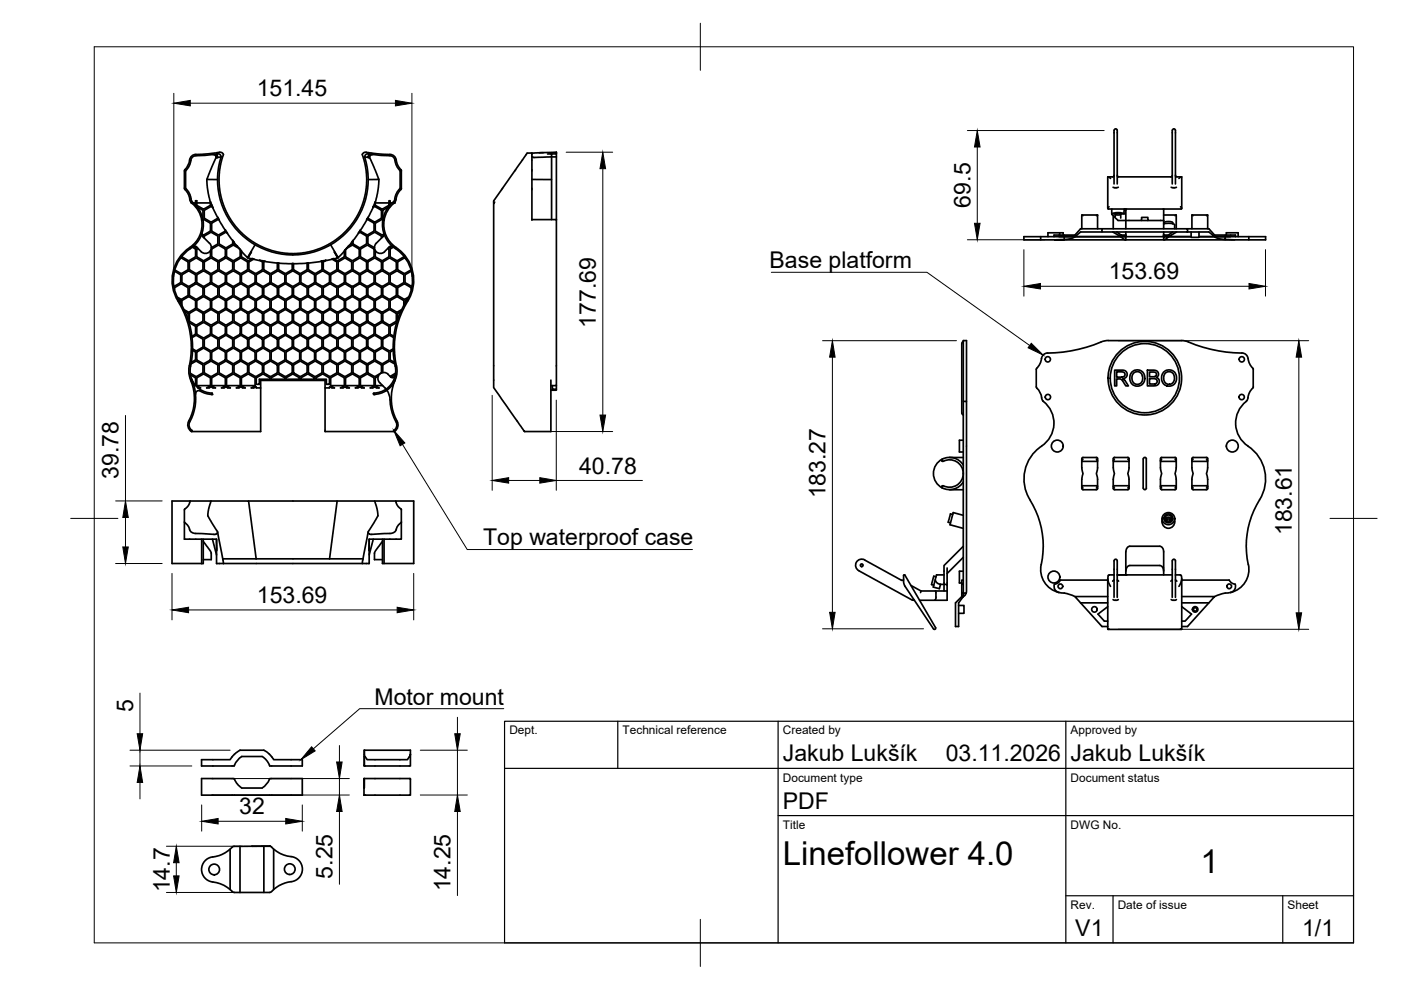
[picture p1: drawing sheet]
<svg xmlns="http://www.w3.org/2000/svg" width="297mm" height="210mm" viewBox="0 0 297 210" stroke-linecap="round" stroke-linejoin="round" font-family="sans-serif">
<!-- layer: Visible -->
<g fill="#000">
<circle cx="83.6" cy="43" r=".18"/>
<circle cx="238.4" cy="44.3" r=".18"/>
<circle cx="44.9" cy="83.6" r=".18"/>
<circle cx="79.3" cy="83.6" r=".18"/>
<circle cx="77.2" cy="168.6" r=".18"/>
</g>
<g fill="none" stroke="#000" stroke-width=".36">
<path d="M39.1 36.2v3.7a5.2 5.2 0 0 1 1.3 2.8l.3 .4M39.3 36.2v3.7a4.8 4.8 0 0 1 1.4 2.8 6.5 6.5 0 0 1 2.3 3.9M39.4 36.2h-.1M41.5 33l4-.3 .4 .3 .2 .4M41.5 33a1.24 1.24 0 0 0-1.1 1.5l-.4 .9-.6 .8M43.9 38.1l.3 2.9 .4 1.9M45.1 32.8l.6 .1 .1 .6M45.8 33.5l-1.9 4.6h2.2M45.9 32.5l-3 .2a2.33 2.33 0 0 0-2.4 .5l-.2 .4a5 5 0 0 1-1.2 2.6M45.9 32.6l.2 .8 .8-.1M46 32.6h.1M46 32.4l.8-.1 .6 .4-.6 2-.4 2.9 .1 2.2 .3 1.8 1.2 3.4 1.5 2.4 2.3 2.5 1.6 1.3 1.5 .8 1.3 .6 2.5 .8 3.3 .4 3.5-.4 3.5-1.2 1.8-1 1.3-1 2.2-2.3 1.9-2.9 1.2-3.4 .3-1.8v-2.2l-.3-2.9-.6-2 .5-.4 .9 .1"/>
<path d="M46 32.4v.2M46.1 32.6l.5 .2 .3 .5M46.1 33.2l-.3 .3M46.9 33.3a16 16 0 0 0 15.2 20.8 16 16 0 0 0 15.2-20.8M78.1 33.2l.4 .5 1.8 4.4h-2.2M78.1 32.6l-.5 .2-.3 .5M78.1 33.4l.2-.4 .4-.3 4 .3a1.24 1.24 0 0 1 1.1 1.5l.4 .9 .6 .8M78.2 32.4l.1 .1M78.2 32.6h-.1M78.3 32.6l-.3 .8-.7-.1M78.3 32.5v.1M78.3 32.5l3 .2a2.35 2.35 0 0 1 2.4 .5l.2 .4a5 5 0 0 0 1.2 2.6"/>
<path d="M79.1 32.8l-.6 .1-.1 .6M80.3 38.1l-.3 2.9-.4 1.9M84.8 36.2h.1M84.8 36.2l.1 3.7a4.8 4.8 0 0 0-1.4 2.8M85.1 36.2v3.7M85.1 39.9a5.2 5.2 0 0 0-1.3 2.8l-.3 .4M112.8 38.1h4.1M114.3 32.4l3.7-.1v.3M115.2 32.4l-2.4 .1M117 32.6l-.1 .7-3.7 .1-.4-.2M118 32.6v.7h-1.1v13.3M118 33.3v13.3"/>
<path d="M118 32.6l-1.9 .1M234.9 37.5l.6 .3M236 39.7h1.1M236.2 37.2l-.2 .3h-1.1v6.7M236.2 27.7v11.3M236.2 27.6a.37 .37 0 0 1 .5-.2 .37 .37 0 0 1 .2 .6v11M236.9 37.2l.2 .3h11.2l.2-.3M248.3 39.7h1.1M248.5 39v-10.9a.54 .54 0 0 1 .6-.7l.1 .2v11.4M249.2 37.2l.2 .3h1.1v6.7M250.5 37.5l-.5 .3M37 57.5l1.3 .8v1.6l-1.4 .9"/>
<path d="M38.2 54.8l.2-.1 1.5 .8v1.7l-1.5 .8-1.4-.8M38.6 58.3l1.4-.9 1.5 .9v1.6l-1.5 .9-1.4-.9zM40.2 55.5l1.4-.8 1.4 .8v1.7l-1.4 .8-1.4-.8zM40.5 42.9a5.9 5.9 0 0 1-.3 9.6 8.4 8.4 0 0 0-2.4 11.4M40.8 52.4l.7 .4v1.7l-1.5 .8-1.4-1M40.9 52.3l.5-.1 .2 .1M41 52.2l.6 .4 .2-.1M41 43h.5M41.5 43.4v-.8h.2v.9l1.5 .9 1.4-.9v-.7l.5 1.2-.4-.2-1.4 .8v1.7l1.4 .8 1.5-.8v-.2l.3 .5-.2-.1-1.4 .8v1.7l1.4 .8 1.5-.8v-.3l.4 .7-.3-.2-1.4 .9v1.6l1.4 .9 1.4-.9v-.7l.3 .3v.4l.7 .4 .5 .6-1.3-.7-1.5 .8v1.7l1.5 .8 1.4-.8v-1.6l.3 .3v1.3l1.4 .8 .8-.5 .4 .1-1 .6v1.7l1.4 .8 1.4-.8v-1.7l-.6-.3 1.2 .2-.3 .1v1.7l1.5 .8 1.4-.8v-1.5h.3v1.5l1.4 .8 1.5-.8v-1.3h.1M41.7 58.3l1.5-.9 1.4 .9v1.6l-1.4 .9-1.5-.9zM41.7 43h2.9M41.8 43.9l1.2 .7-.1 1.7"/>
<path d="M42 52.7l-.3 .1v1.7l1.5 .8 1.4-.8v-1.4M42.8 49.5l.1 .6 1.5 1.5a1.26 1.26 0 0 1 0 1.8 1.26 1.26 0 0 1-1.7 0l-1.1-1.1M42.8 49.9l.2 .3M42.8 46.6v.1M42.9 46.6h-.1M42.9 46.5a5.8 5.8 0 0 1-2.5 6.2 8.1 8.1 0 0 0-2.4 11M43 46.6l.2-.1 1.4 .8v1.7l-1.4 .8-.4-.2M43.3 55.5l1.4-.8 1.5 .8v1.7l-1.5 .8-1.4-.8zM43.3 50.5v-.4l1.4-.9 1.5 .9v1.6l-1.4 .8M44.9 58.3l1.4-.9 1.5 .9v1.6l-1.5 .9-1.4-.9zM44.9 52.8l1.4-.8 1.5 .8v1.7l-1.5 .8-1.4-.8zM45.1 44l1.1 2.2"/>
<path d="M46.4 46.5l1.4 2.3M46.5 55.5l1.4-.8 1.4 .8v1.7l-1.4 .8-1.4-.8zM48 58.3l1.5-.9 1.4 .9v1.6l-1.4 .9-1.5-.9zM48.1 49.4l1.2 1.6M49.6 55.5l1.5-.8 1.4 .8v1.7l-1.4 .8-1.5-.8zM49.6 51.4l.5 .6M50.6 52.6l.3 .4M51.2 58.3l1.4-.9 1.5 .9v1.6l-1.5 .9-1.4-.9zM52.5 54.6l.8-1.2-.7 1.3 .8 .2M53.7 55l1.5 .3M54.1 51.9l-1.6 2.7-1.3-1.3M54.3 58.3l1.5-.9 1.4 .9v1.6l-1.4 .9-1.5-.9z"/>
<path d="M56.1 55.4l2.7 .4M57.5 58.3l1.4-.9 1.5 .9v1.6l-1.5 .9-1.4-.9zM59.1 55.8l2.9 .1M60.6 58.3l1.5-.9 1.4 .9v1.6l-1.4 .9-1.5-.9zM63.8 58.3l1.5-.9 1.4 .9v1.6l-1.4 .9-1.5-.9zM65.1 55.8l-2.9 .1M67 58.3l1.4-.9 1.4 .9v1.6l-1.4 .9-1.4-.9zM68.1 55.4l-2.7 .4M70.1 58.3l1.5-.9 1.4 .9v1.6l-1.4 .9-1.5-.9zM70.1 51.9l1.6 2.7 1.3-1.3M70.4 55l-1.4 .3M71.7 55.5l1.4-.8 1.5 .8v1.7l-1.5 .8-1.4-.8z"/>
<path d="M71.7 54.6l-.8-1.2 .7 1.3-.8 .2M73.3 58.3l1.4-.9 1.5 .9v1.6l-1.5 .9-1.4-.9zM73.6 52.6l-.3 .4M74.6 51.4l-.5 .6M74.8 55.5l1.5-.8 1.4 .8v1.7l-1.4 .8-1.5-.8zM76.1 49.4l-1.3 1.6M76.4 58.3l1.5-.9 1.4 .9v1.6l-1.4 .9-1.5-.9zM76.4 52.8l1.5-.8 1.4 .8v1.7l-1.4 .8-1.5-.8zM77.8 46.5l-1.4 2.3M78 55.5l1.4-.8 1.5 .8v1.7l-1.5 .8-1.4-.8zM79.1 44l-1.1 2.2M79.6 58.3l1.4-.9 1.5 .9v1.6l-1.5 .9-1.4-.9z"/>
<path d="M79.6 43h2.9M80.9 50.5v-.4l-1.5-.9-1.4 .9v1.6l1.4 .8M81.2 55.5l1.4-.8 1.4 .8v1.7l-1.4 .8-1.4-.8zM81.2 46.6a6.1 6.1 0 0 0 2.6 6.1 8.1 8.1 0 0 1 2.4 11M81.2 46.6l-.2-.1-1.4 .8v1.7l1.4 .8 .4-.2M81.4 46.6v.1M81.4 49.9l-.2 .3M81.4 46.6h-.2M81.4 49.5l-.1 .6-1.5 1.5a1.26 1.26 0 0 0 0 1.8 1.26 1.26 0 0 0 1.7 0l1-1.1M82.2 52.7l.3 .1v1.7l-1.5 .8-1.4-.8v-1.4M82.3 43.9l-1.1 .7v1.7M82.7 43.4v-.8h-.2v.9l-1.5 .9-1.4-.9v-.7l-.6 1.2 .4-.2 1.5 .8v1.7l-1.5 .8-1.4-.8v-.2l-.3 .5 .2-.1 1.4 .8v1.7l-1.4 .8-1.5-.8v-.3l-.4 .7 .3-.2 1.4 .9v1.6l-1.4 .9-1.5-.9v-.7l-.2 .3v.4l-.7 .4-.5 .6 1.3-.7 1.5 .8v1.7l-1.5 .8-1.4-.8v-1.6l-.3 .3v1.3l-1.4 .8-.9-.5-.3 .1 1 .6v1.7l-1.4 .8-1.5-.8v-1.7l.7-.3-1.2 .2 .3 .1v1.7l-1.5 .8-1.4-.8v-1.5h-.3v1.5l-1.4 .8-1.5-.8v-1.3h-.1"/>
<path d="M82.7 58.3l1.5-.9 1.4 .9v1.6l-1.4 .9-1.5-.9zM82.7 43h.5M83.2 52.2l-.6 .4-.2-.1M83.3 52.3l-.5-.1-.2 .1M83.4 52.4l-.7 .4v1.7l1.5 .8 1.4-1M83.5 42.7a6.3 6.3 0 0 0-2.3 3.9M83.6 43a5.8 5.8 0 0 0 .4 9.5 8.3 8.3 0 0 1 2.4 11.4M83.7 42.9l-.1 .1M86 54.8l-.3-.1-1.4 .8v1.7l1.4 .8 1.4-.8M87.2 57.5l-1.3 .8v1.6l1.4 .8M104.7 43v39.2l6.5 9.3h5.6v-10.9M104.8 43.1l-.1-.5 7.1-10.1 1-.1v14.3"/>
<path d="M104.9 42.9l-.1 .1M112.8 46.6h5.2M118 46.6v35.2h-1.2M220.6 50.2v.7M223.5 50.2v-.4h2.1v.4h-1.1M224.7 49.4v.4M225.4 49.8v-.4h-3.2v.8M225.6 49.8h2.3v.4h-2.3v.6l1.6-.2 .7-.4M225.6 50.8l-2 .1h15M229.4 45.6h3.3M229.6 45.7l-.2-.1v2.9M232.5 45.7l.2-.1v2.9"/>
<path d="M233.6 48.5h18.2v.7h-18.2zM233.6 49.2h-4.5l-1.2 1h9.8l-1.8-1M233.6 48.5h-4.5l-1.2 1.3M235.1 43.8l-.2 .3 .1 .2M235.7 44.3v1.1M235.7 45.3l.1 .2M235.8 45.5l1.2 1.3h5v-.7h1.4v.7h3.3M235.8 45.4v.1M236 45.8v2.7M236.5 45.3h1.1M236.5 45.5l.6 .1 .5-.1M236.8 49.2l.9 .6"/>
<path d="M237.6 45.4v.8M237.6 45.4h.1M237.7 49.8h1v.4h-1zM237.7 50.2l.9 .7M238.3 45.3l-.7 .1M238.3 45.3a3.4 3.4 0 0 0-2.5 0l.7 .1-.1 .5h-.2M238.4 44.3l-.1 1.1M238.4 44.3l.3 .3M238.6 50.9h.1M238.7 44.3h.1M238.7 49.2v1.7M238.7 50.9h8"/>
<path d="M238.7 44.4v4.1M242 46.8h1.4M246.6 44.3h.2M246.7 47.5a2.87 2.87 0 0 1 2.4 .2l-.1 .8M246.7 49.8v.4h-29.6v.7h6.5M246.7 49.8h1v.4h-1zM246.7 50.2h1l-.8 .7h-.2zM246.7 44.4v4.1M246.7 49.2v.6M246.7 45.6h2.6M246.8 47.4v-.2a1.86 1.86 0 0 1 1.8 0v.2M246.8 50.9h15"/>
<path d="M248.6 49.2l-.9 .6M249.1 45.7l.3-.1v2.9M249.5 49.2l-1.8 1h4.8h-4.8M250.3 43.8l.2 .3-.1 .2h-15.4M251.8 49.2h4.5l1.2 1h-3.3h3.3M251.8 48.5h4.5l1.2 1.3M252.5 49.2v1.1h1.7v-1.1M252.7 45.6h3.3M253 45.7l-.3-.1v2.9M255.8 45.7l.2-.1 .1 2.9M257.5 50.2h2.3v-.4h2.1v.4M257.5 50.2h2.3"/>
<path d="M257.5 50.2l.7 .4 1.6 .2v-.6M259.8 50.2h1.1M259.8 49.8h-2.3v.4M259.8 50.2h8.5v.7l-8.5-.1M260 49.8v-.4h2.5v.8M264.8 50.2v.7M36.9 60.7v.1M37 61.5v-.5l1.4-.9 1.5 .9v1.6l-1.5 .9-.9-.5M37.8 63.9a18.4 18.4 0 0 1 2.4 13.7M37.8 63.4l.5 .3v.6M38 63.7a18.6 18.6 0 0 1 2.4 13.9M38.6 64.7v-1l1.4-.8 1.5 .8v1.7l-1.5 .8-1-.5"/>
<path d="M39.2 66.1l.7 .4v1.3M40.1 68.4l1.4 .8v1.7l-.8 .4M40.1 77.5a5 5 0 0 0 1 4.2M40.2 66.5l1.4-.9 1.4 .9v1.6l-1.4 .9-1.4-.9zM40.2 61l1.4-.9 1.4 .9v1.6l-1.4 .9-1.4-.9zM40.4 79.5l1.1 .6v1.6M40.4 77.6a4.7 4.7 0 0 0 4.5 5.7M40.5 77.2l1.1-.6 1.4 .8v1.7l-1.4 .8-1.3-.8M40.7 71.6l.9-.5 1.4 .8v1.7l-1.4 .8-.8-.4M40.8 74.3l.7 .3v1.7l-.9 .5M41.7 74.6l1.5-.8 1.4 .8v1.7l-1.4 .8-1.5-.8zM41.7 69.2l1.5-.9 1.4 .9v1.7l-1.4 .8-1.5-.8z"/>
<path d="M41.7 63.7l1.5-.8 1.4 .8v1.7l-1.4 .8-1.5-.8zM43.3 61l1.4-.9 1.5 .9v1.6l-1.5 .9-1.4-.9zM43.3 66.5l1.4-.9 1.5 .9v1.6l-1.5 .9-1.4-.9zM43.3 71.9l1.4-.8 1.5 .8v1.7l-1.5 .8-1.4-.8zM43.3 77.4l1.4-.8 1.5 .8v1.7l-1.5 .8-1.4-.8zM44.9 69.2l1.4-.9 1.5 .9v1.7l-1.5 .8-1.4-.8zM44.9 63.7l1.4-.8 1.5 .8v1.7l-1.5 .8-1.4-.8zM44.9 74.6l1.4-.8 1.5 .8v1.7l-1.5 .8-1.4-.8zM46.5 71.9l1.4-.8 1.4 .8v1.7l-1.4 .8-1.4-.8zM46.5 66.5l1.4-.9 1.4 .9v1.6l-1.4 .9-1.4-.9zM46.5 61l1.4-.9 1.4 .9v1.6l-1.4 .9-1.4-.9zM46.5 77.4l1.4-.8 1.4 .8v1.7l-1.4 .8-1.4-.8z"/>
<path d="M48 74.6l1.5-.8 1.4 .8v1.7l-1.4 .8-1.5-.8zM48 63.7l1.5-.8 1.4 .8v1.7l-1.4 .8-1.5-.8zM48 69.2l1.5-.9 1.4 .9v1.7l-1.4 .8-1.5-.8zM49.6 77.4l1.5-.8 1.4 .8v1.7l-1.4 .8-1.5-.8zM49.6 66.5l1.5-.9 1.4 .9v1.6l-1.4 .9-1.5-.9zM49.6 61l1.5-.9 1.4 .9v1.6l-1.4 .9-1.5-.9zM49.6 71.9l1.5-.8 1.4 .8v1.7l-1.4 .8-1.5-.8zM51.2 69.2l1.4-.9 1.5 .9v1.7l-1.5 .8-1.4-.8zM51.2 63.7l1.4-.8 1.5 .8v1.7l-1.5 .8-1.4-.8zM51.2 74.6l1.4-.8 1.5 .8v1.7l-1.5 .8-1.4-.8zM52.8 77.4l1.4-.8 1.4 .8v1.7l-1.4 .8-1.4-.8zM52.8 71.9l1.4-.8 1.4 .8v1.7l-1.4 .8-1.4-.8z"/>
<path d="M52.8 61l1.4-.9 1.4 .9v1.6l-1.4 .9-1.4-.9zM52.8 66.5l1.4-.9 1.4 .9v1.6l-1.4 .9-1.4-.9zM54.3 69.2l1.5-.9 1.4 .9v1.7l-1.4 .8-1.5-.8zM54.3 63.7l1.5-.8 1.4 .8v1.7l-1.4 .8-1.5-.8zM54.3 74.6l1.5-.8 1.4 .8v1.7l-1.4 .8-1.5-.8zM55.9 77.4l1.5-.8 1.4 .8v1.7l-1.4 .8-1.5-.8zM55.9 71.9l1.5-.8 1.4 .8v1.7l-1.4 .8-1.5-.8zM55.9 66.5l1.5-.9 1.4 .9v1.6l-1.4 .9-1.5-.9zM55.9 61l1.5-.9 1.4 .9v1.6l-1.4 .9-1.5-.9zM57.5 63.7l1.4-.8 1.5 .8v1.7l-1.5 .8-1.4-.8zM57.5 69.2l1.4-.9 1.5 .9v1.7l-1.5 .8-1.4-.8zM57.5 74.6l1.4-.8 1.5 .8v1.7l-1.5 .8-1.4-.8z"/>
<path d="M59.1 66.5l1.4-.9 1.5 .9v1.6l-1.5 .9-1.4-.9zM59.1 61l1.4-.9 1.5 .9v1.6l-1.5 .9-1.4-.9zM59.1 71.9l1.4-.8 1.5 .8v1.7l-1.5 .8-1.4-.8zM59.1 77.4l1.4-.8 1.5 .8v1.7l-1.5 .8-1.4-.8zM60.6 69.2l1.5-.9 1.4 .9v1.7l-1.4 .8-1.5-.8zM60.6 74.6l1.5-.8 1.4 .8v1.7l-1.4 .8-1.5-.8zM60.6 63.7l1.5-.8 1.4 .8v1.7l-1.4 .8-1.5-.8zM62.2 66.5l1.5-.9 1.4 .9v1.6l-1.4 .9-1.5-.9zM62.2 61l1.5-.9 1.4 .9v1.6l-1.4 .9-1.5-.9zM62.2 71.9l1.5-.8 1.4 .8v1.7l-1.4 .8-1.5-.8zM62.2 77.4l1.5-.8 1.4 .8v1.7l-1.4 .8-1.5-.8zM63.8 63.7l1.5-.8 1.4 .8v1.7l-1.4 .8-1.5-.8z"/>
<path d="M63.8 69.2l1.5-.9 1.4 .9v1.7l-1.4 .8-1.5-.8zM63.8 74.6l1.5-.8 1.4 .8v1.7l-1.4 .8-1.5-.8zM65.4 77.4l1.4-.8 1.5 .8v1.7l-1.5 .8-1.4-.8zM65.4 71.9l1.4-.8 1.5 .8v1.7l-1.5 .8-1.4-.8zM65.4 66.5l1.4-.9 1.5 .9v1.6l-1.5 .9-1.4-.9zM65.4 61l1.4-.9 1.5 .9v1.6l-1.5 .9-1.4-.9zM67 69.2l1.4-.9 1.4 .9v1.7l-1.4 .8-1.4-.8zM67 63.7l1.4-.8 1.4 .8v1.7l-1.4 .8-1.4-.8zM67 74.6l1.4-.8 1.4 .8v1.7l-1.4 .8-1.4-.8zM68.5 77.4l1.5-.8 1.4 .8v1.7l-1.4 .8-1.5-.8zM68.5 71.9l1.5-.8 1.4 .8v1.7l-1.4 .8-1.5-.8zM68.5 61l1.5-.9 1.4 .9v1.6l-1.4 .9-1.5-.9z"/>
<path d="M68.5 66.5l1.5-.9 1.4 .9v1.6l-1.4 .9-1.5-.9zM70.1 69.2l1.5-.9 1.4 .9v1.7l-1.4 .8-1.5-.8zM70.1 63.7l1.5-.8 1.4 .8v1.7l-1.4 .8-1.5-.8zM70.1 74.6l1.5-.8 1.4 .8v1.7l-1.4 .8-1.5-.8zM71.7 77.4l1.4-.8 1.5 .8v1.7l-1.5 .8-1.4-.8zM71.7 66.5l1.4-.9 1.5 .9v1.6l-1.5 .9-1.4-.9zM71.7 61l1.4-.9 1.5 .9v1.6l-1.5 .9-1.4-.9zM71.7 71.9l1.4-.8 1.5 .8v1.7l-1.5 .8-1.4-.8zM73.3 74.6l1.4-.8 1.5 .8v1.7l-1.5 .8-1.4-.8zM73.3 63.7l1.4-.8 1.5 .8v1.7l-1.5 .8-1.4-.8zM73.3 69.2l1.4-.9 1.5 .9v1.7l-1.5 .8-1.4-.8zM74.8 71.9l1.5-.8 1.4 .8v1.7l-1.4 .8-1.5-.8z"/>
<path d="M74.8 66.5l1.5-.9 1.4 .9v1.6l-1.4 .9-1.5-.9zM74.8 61l1.5-.9 1.4 .9v1.6l-1.4 .9-1.5-.9zM74.8 77.4l1.5-.8 1.4 .8v1.7l-1.4 .8-1.5-.8zM76.4 69.2l1.5-.9 1.4 .9v1.7l-1.4 .8-1.5-.8zM76.4 63.7l1.5-.8 1.4 .8v1.7l-1.4 .8-1.5-.8zM76.4 74.6l1.5-.8 1.4 .8v1.7l-1.4 .8-1.5-.8zM78 61l1.4-.9 1.5 .9v1.6l-1.5 .9-1.4-.9zM78 66.5l1.4-.9 1.5 .9v1.6l-1.5 .9-1.4-.9zM78 71.9l1.4-.8 1.5 .8v1.7l-1.5 .8-1.4-.8zM78 77.4l1.4-.8 1.5 .8v1.7l-1.5 .8-1.4-.8zM79.6 74.6l1.4-.8 1.5 .8v1.7l-1.5 .8-1.4-.8zM79.6 69.2l1.4-.9 1.5 .9v1.7l-1.5 .8-1.4-.8z"/>
<path d="M79.6 63.7l1.4-.8 1.5 .8v1.7l-1.5 .8-1.4-.8zM80.2 79.7l-.6 .4v1.7l.8 .4h-.6l-.4-.2-.4 .2h-.5l.8-.4v-1.7l-1.4-.8-1.5 .8v1.7l.8 .4h-.5l-.4-.2-.4 .2h-.5l.8-.4v-1.7l-1.5-.8-1.4 .8v1.7l.8 .4h-.6l-.4-.2-.4 .2h-.5l.8-.4v-1.7l-1.4-.8-1.5 .8v1.7l.8 .4h-.5l-.4-.2-.2 .2h-.9v9.3h14.7M81.2 66.5l1.4-.9 1.4 .9v1.6l-1.4 .9-1.4-.9zM81.2 61l1.4-.9 1.4 .9v1.6l-1.4 .9-1.4-.9zM82.8 79.9a1.49 1.49 0 0 0-2.3-.6 1.26 1.26 0 0 0 0 1.8M83.4 74.3l-.7 .3v1.7l.9 .5M83.5 71.6l-.9-.5-1.4 .8v1.7l1.4 .8 .8-.4M83.7 77.2l-1.1-.6-1.4 .8v1.6M83.8 79.7l-.4 .4-.5-.2M83.8 77.6a4.7 4.7 0 0 1-4.5 5.7M83.8 79.5l-.9 .5M83.9 79.1l-1.2 .7"/>
<path d="M84.1 77.5a5 5 0 0 1-2.1 5.2M84.1 68.4l-1.4 .8v1.7l.8 .4M85 66.1l-.7 .4v1.3M85.6 64.7v-1l-1.4-.8-1.5 .8v1.7l1.5 .8 1-.5M86.2 63.7a18.6 18.6 0 0 0-2.4 13.9M86.4 63.4l-.5 .3v.6M86.4 63.9a18.4 18.4 0 0 0-2.4 13.7M87.2 61.5v-.5l-1.5-.9-1.4 .9v1.6l1.4 .9 .9-.5M204.3 72.4a1.39 1.39 0 0 0-.4 1.4v13.7M220.8 76l-.2 .9-.9 1.4v3.7M233.4 72.5a31.2 31.2 0 0 1-11.7 2.4 1.34 1.34 0 0 0-.9 1.1M233.5 72.5l1.1-.3 16.6 .1a33 33 0 0 0 12.5 2.6 1.34 1.34 0 0 1 .9 1.1"/>
<path d="M236.3 78.5h1.5a.93 .93 0 0 1 1.2 .7 .93 .93 0 0 1-1 1.1l.5 .3 .7 1.2h-.5l-.4-.7a1 1 0 0 0-1-.8h-.6v1.5h-.4zM236.7 78.8h1.1a.59 .59 0 0 1 .7 .7 .59 .59 0 0 1-.8 .5h-1zM240 78.9a1.68 1.68 0 0 1 2.7 1.1 1.68 1.68 0 0 1-2.4 1.7 1.91 1.91 0 0 1-.3-2.8zM240.3 79.1a1.31 1.31 0 0 1 1.9 .5 1.31 1.31 0 0 1-.7 1.8 1.36 1.36 0 0 1-1.5-.7 1.36 1.36 0 0 1 .3-1.6zM243.3 78.5h1.2a.85 .85 0 0 1 1.1 .5 .85 .85 0 0 1-.4 1 .94 .94 0 0 1 .5 1.2 .94 .94 0 0 1-1.2 .6h-1.2zM243.7 78.9h.7a.55 .55 0 0 1 .8 .4 .55 .55 0 0 1-.8 .6h-.7zM246.7 78.9a1.68 1.68 0 0 1 2.8 1.1 1.68 1.68 0 0 1-2.5 1.7 1.91 1.91 0 0 1-.3-2.8zM247.1 79.1a1.31 1.31 0 0 1 1.9 .5 1.31 1.31 0 0 1-.7 1.8 1.35 1.35 0 0 1-1.5-.7 1.35 1.35 0 0 1 .3-1.6zM264.6 76l.3 .9 .8 1.4v3.7M40.4 80.6a10.4 10.4 0 0 1-.6 9.2 1.37 1.37 0 0 0 .8 1.7l.1-.3M40.7 80.5l.4 1.3M41.1 81.8a10.6 10.6 0 0 1-1 8 1.41 1.41 0 0 0 .6 1.5"/>
<path d="M41.5 83.5a.67 .67 0 0 1 .3-.6 .67 .67 0 0 1 .7 0l.9 .4 1.5 .3M41.7 81.8h2.9M41.9 82.2h.6l-.8-.4v-1.7l1.5-.8 1.4 .8v1.7l-.8 .4h.5l.4-.2 .4 .2h.6l-.8-.4v-1.7l1.4-.8 1.5 .8v1.7l-.8 .4h.5l.4-.2 .4 .2h.5l-.8-.4v-1.7l1.5-.8 1.4 .8v1.7l-.8 .4h.6l.4-.2 .4 .2h.5l-.8-.4v-1.7l1.4-.8 1.5 .8v1.7l-.8 .4h.5l.4-.2 .1 .2h1M44.9 81.8h2.9M44.9 83.6h.1M44.9 83.4h.1l-.1 .2M48 81.8h2.9M51.2 81.8h2.9M54.3 80.1l1.5-.8 1.4 .8v.3h-2.2v1.1h-.7zM57.5 80.1l1.4-.8 1.5 .8v.3h-2.9zM60.6 80.1l1.5-.8 1.4 .8v.3h-2.9zM63.8 80.1l1.5-.8 1.4 .8v.3h-2.9z"/>
<path d="M67 80.1l1.4-.8 1.4 .8v1.4h-.6v-1.1h-2.2zM68.9 82.2v-1.5h-13.6v10.8h-14.7M70.1 81.8h2.9M73.3 81.8h2.9M76.4 81.8h2.9M79.3 83.4h-.1l.1 .2M79.3 83.6h.1M79.6 81.8h1.5M80.5 81.1l1.1 1.1M81.6 82.2l.4 .5M82 82.7l.6 1.2a13.2 13.2 0 0 0 1.5 5.9 1.41 1.41 0 0 1-.6 1.5M82.1 82.8l-1.8 .7-1 .1"/>
<path d="M83.8 80.6a10.4 10.4 0 0 0 .6 9.2 1.6 1.6 0 0 1-.8 1.7l-.2-.1 .1-.2M117.1 81.8v.7h.9v.2h-1.2M118 81.8v.7M199.8 97.4l-.1 .3 .1 .1a2.96 2.96 0 0 1 4.4 2.6 2.96 2.96 0 0 1-4.3 2.6l-.2 .2 .1 .3M201.3 97h2.9M203.9 87.5l.4 .5M204.2 93.3h-.8v2.5h.8M204.2 85.1h.7v40.6M204.2 98.6a3.4 3.4 0 0 0-5.4-.5 3.4 3.4 0 0 0 1 5.4M204.9 85.1v-12.9h-.7v54.3M219.7 82l.9 1.4 .3 .9M220.8 84.3l.2 .5a7 7 0 0 1 2.4 4.4 5.8 5.8 0 0 1-2.6 5.4"/>
<path d="M220.8 94.6a8.3 8.3 0 0 0-2.4 11.4M229.4 97.2v2.3a3.2 3.2 0 0 1 0 2.1v2M229.6 97.4l-.2 .2v.2h3.2l.1-.2-.2-.2M232.5 97h-2.9l-.2 .2M232.5 97l.2 .2v2.2a2.73 2.73 0 0 0 0 2.2v2l-.2 .2M236.1 97h3.2l.1 2.4a2.73 2.73 0 0 0 0 2.2l-.1 2.1-3 .1-.3-.3 .1-2.2a3.2 3.2 0 0 0-.1-2.1zM236.3 97.4l-.2 .2v.2h3.2l.1-.2-.3-.2M243 97.3v6.2M243.1 97.3a.39 .39 0 0 0-.6-.2 .39 .39 0 0 0-.1 .6v5.8M243.7 80.3h.8a.61 .61 0 0 1 .8 .5 .61 .61 0 0 1-.8 .6h-.8zM246.1 97h3.2v2.5a3.2 3.2 0 0 0 .1 2.1l-.1 2.1-3 .1-.3-.3 .1-2.1a2.79 2.79 0 0 0-.1-2.2zM246.3 97.4l-.2 .2v.2h3.2l.1-.2-.3-.2"/>
<path d="M253 97h3v2.5a3.2 3.2 0 0 0 .1 2.1l-.1 2.1-3 .1M253 97.4l-.3 .2 .1 .2h3.2v-.2l-.2-.2M253 97l-.3 .2v2.2a2.73 2.73 0 0 1 0 2.2v2l.3 .2M264.6 94.6a8.3 8.3 0 0 1 2.4 11.4M265.7 82a5 5 0 0 0-1.2 2.8 6.4 6.4 0 0 0-2.4 5.8 5.8 5.8 0 0 0 2.5 4M40.3 106.2a2.86 2.86 0 0 1-1.2 1.9v6.2h6.5a.35 .35 0 0 1 .4 .2 .35 .35 0 0 1-.1 .4l.1 1.8M40.3 106.2h4.5l-.4 1a4.5 4.5 0 0 0-.2 2.4l1.9 3v.3l-.2 .3-.4 .1-2.7-.2a2.55 2.55 0 0 1-2.5-.6 3.3 3.3 0 0 0-1.2-1.8M40.3 106.2h-3.8v13.3h6.3M42.8 114.3v5.2M43.1 114.3v5.2h-.3M43.1 114.8l1.7 2.4v1.5h-1.7M44.8 106.2h7.9l1.6 12.3"/>
<path d="M45 114.3l.9 3.4M45.9 114.4v5.1h1.5M46.1 112.8l1.3 6.7M47.2 118.5h7.1M47.4 119.5h29.4M52.7 106.2h35v13.3h-6.6v-5.2M54.3 118.5h15.6M69.9 118.5h7.1M71.5 106.2l-1.6 12.3M78.1 112.8l-1.3 6.7M78.3 114.4v5.1h-1.5M79.1 114.3l-.8 3.4"/>
<path d="M79.4 106.2l.3 1a4.5 4.5 0 0 1 .3 2.4l-1.9 3v.3l.2 .3 .4 .1 2.7-.2a2.57 2.57 0 0 0 2.5-.6 3.3 3.3 0 0 1 1.2-1.8M81.1 114.8l-1.7 2.4v1.5h1.7M81.4 114.3v5.2M83.9 106.2a2.86 2.86 0 0 0 1.2 1.9M85.1 108.1v6.2h-6.6a.35 .35 0 0 0-.3 .2 .35 .35 0 0 0 .1 .4l-.1 1.8M201.3 103.8h2.9M202 109.1l-.5-.1-.4 1.4-.1 .3 .5 .2M204.2 115.8l-4 4.1v4h.6v3.4h-5.8M204.2 109.3l-2.1-.6-.7 2.5 2.8 .8M204.2 118.2l-3.4 3.4M204.2 102.2a3.4 3.4 0 0 1-4.4 1.3M218.4 106a19.1 19.1 0 0 1 2.2 14.6 5 5 0 0 0 3.9 5"/>
<path d="M229.4 103.6l.2 .2h2.9M229.6 103.5l-.2-.3 .1-.2h3.2v.2l-.2 .3M236.2 118.9v7.8M236.2 118.9a.37 .37 0 0 1 .5-.3 .37 .37 0 0 1 .2 .6v7.5M236.3 103.5l-.2-.3v-.2h3.2l.1 .2-.3 .3M238.7 117v4.9M238.7 117a1.05 1.05 0 0 1 .8-1.2h6.4a1.05 1.05 0 0 1 .8 1.2v4.9M242.4 103.5a.33 .33 0 0 0 .3 .3 .33 .33 0 0 0 .4-.3M246.3 103.5l-.2-.3v-.2h3.2l.1 .2-.3 .3M246.4 110a1.45 1.45 0 0 0 .4 1.6 1.45 1.45 0 0 0 1.7 .1 1.7 1.7 0 0 0 .5-1.7M246.8 109.8a.92 .92 0 0 0 .9 1 .92 .92 0 0 0 .9-1M247.1 110.1a.68 .68 0 0 1 .6-.4 .68 .68 0 0 1 .6 .4"/>
<path d="M247.2 110.2a.57 .57 0 0 1 .5-.4 .57 .57 0 0 1 .6 .4M247.3 110.3l.4-.3 .5 .3M253 103.5l-.3-.3 .1-.2h3.1l.1 .2-.2 .3M267 106a18.9 18.9 0 0 0-2.2 14.6 5 5 0 0 1-3.9 5M191.6 122.9l-.5 .1-7.8-4.3a1.31 1.31 0 0 0-1.7 .5 1.31 1.31 0 0 0 .5 1.8l11.3 6.2 .5 .1M191.6 122h.3l6.5 11.1-.1 .3-.4-.1-6.1-9.1-.2-.7zM193.1 124.1l2.2 1.2h5.5M195.3 125.3l-.1 .3M198.3 125.3l.1 1.3M198.5 122.3l-.5-.1-.1 .3-.4 1.4 .5 .2M198.5 126.6l-.3 .7M199.4 123.9h.8v1.4"/>
<path d="M200.2 121.9h-1.6l-.1 .1a1.15 1.15 0 0 0 .3 1.6l.6 .3-.2 .9-1.3-.3 .4-1.6M200.8 120.4v3.5M203.2 128.4h1.2v1.6h-1.2M203.9 123.9v1.8h.3v.8M203.9 125.7v.8h.3M203.9 126.5l-1.3 1.3v5h.6v-5l1-1.3M204.2 123h-.3v.9h.3M204.2 125.6v.1h.7l-.7 .8M204.2 121.1h-.8v2.5h.5M224.5 125.6l.3 .1a7.4 7.4 0 0 1 3.1 .8M229.1 127.8l4.5 5h1.3M229.1 127.8h5.8"/>
<path d="M234.9 126.5h-7l1.2 1.3M234.9 123h-10.1a1.51 1.51 0 0 1-1.2 .9 1.31 1.31 0 0 0 .9 1.7M234.9 128.6l-2.1 1.6 1.3 1.5h.8M234.9 122.7v10.7M234.9 133.4h15.6M234.9 123.2l.6 1.1M235.1 133.3l-.2 .1M236 127.1l.3 .2 .8-.2M236.1 121.9h-1.1v1.3M236.2 123l-.3 .2M236.9 123l.3 .2M237.2 121.9h.1"/>
<path d="M238.7 121.1a1.05 1.05 0 0 1 .8-1.2h6.4a1.05 1.05 0 0 1 .8 1.2M248.3 127.1l.3 .2 .8-.2M248.5 123l-.3 .2M248.5 126.7v-7.1a.67 .67 0 0 1 .6-1l.1 .3v7.8M248.5 121.9h-11.6h2M249.2 123l.3 .2M249.2 121.9l1.2 .1a1.01 1.01 0 0 1 .1 1.2M250.5 123.2l-.5 1.1M250.5 128.6l2.1 1.6-1.3 1.5h-.8M250.5 126.5h7l-1.2 1.3h-5.8M250.5 123h10.1a1.51 1.51 0 0 0 1.3 .9M250.5 122.7v10.7l-.2-.1"/>
<path d="M256.3 127.8l-4.5 5h-1.3M260.9 125.6l-.3 .1a7.4 7.4 0 0 0-3.1 .8M261.9 123.8a1.34 1.34 0 0 1-1 1.8M55.9 159.1l1.2 .8 .9 1.2h6.1v1.3h-6.9l-.5-1-1.1-1h-4.4l-1 1-.6 1h-6.9v-1.3h6.1l.8-1.1 1.3-.9h5M77.2 159.9l.4 .7a.79 .79 0 0 0 1 .5h7.8l.6-1.2v2.5h-9.8v-.2M77.2 159.1v1.3M77.2 159.1h9.8v.8M77.3 159.1v.9M42.7 165.1h6.9l.6 1 1.1 1h4.3l1.1-1 .5-1h6.9v3.5h-21.4zM50.9 179.4v9.8M53.4 179.4h-3.8l-.4 .2a7 7 0 0 1-4.7 2.2 2.67 2.67 0 0 0-1.7 2.8 2.67 2.67 0 0 0 2.3 2.4 7 7 0 0 1 4.2 2l.3 .2h7.6l.4-.1a7.4 7.4 0 0 1 4.1-2.2M53.4 179.4h3.9"/>
<path d="M55.6 179.4h.1M55.9 179.4v9.8M57.2 179.4h-3.8M57.2 179.4h.1M57.3 179.4l.5 .4a5.8 5.8 0 0 0 3.9 1.8M77.2 167.1h.1M77.2 165.3v1.8M77.2 162.2v.2M77.2 160.4v1.8M77.2 165.1h9.8v3.5h-9.8v-3.3M77.2 165.1v.2M77.2 165.1h.1"/>
<path d="M77.2 160.4l.1 1.8M77.3 165.1l-.1 2M48.8 180v8.6M58 180v8.6M61.7 181.6a2.68 2.68 0 0 1 2.4 2.7 2.68 2.68 0 0 1-2.4 2.6"/>
<circle cx="222.2" cy="76.2" r=".56"/>
<circle cx="263.3" cy="76.2" r=".56"/>
<circle cx="222.2" cy="84.2" r=".56"/>
<circle cx="224.2" cy="94.6" r="1.26"/>
<circle cx="242.7" cy="80.2" r="7.8"/>
<circle cx="242.7" cy="80.2" r="7.3"/>
<circle cx="261.3" cy="94.6" r="1.26"/>
<circle cx="263.3" cy="84.2" r=".56"/>
<circle cx="182.7" cy="119.8" r=".29"/>
<circle cx="247.7" cy="109.8" r=".9"/>
<circle cx="247.7" cy="109.8" r=".66"/>
<circle cx="247.8" cy="110" r="1.31"/>
<circle cx="223.4" cy="122.3" r="1.26"/>
<circle cx="224.8" cy="124.3" r=".5"/>
<circle cx="232" cy="129.2" r=".58"/>
<circle cx="253.4" cy="129.2" r=".37"/>
<circle cx="253.4" cy="129.2" r=".58"/>
<circle cx="260.6" cy="124.3" r=".5"/>
<circle cx="45.4" cy="184.3" r="1.13"/>
<circle cx="61.4" cy="184.3" r="1.13"/>
</g>
<!-- layer: BORDER -->
<path d="M20 9.9h267v190h-267zM148.5 4.9v10M15 109.9h10M282 109.9h10M148.5 194.9v10" fill="none" stroke="#000" stroke-width=".21"/>
<!-- layer: TITLEBLOCK -->
<path d="M107 152.9h180v47h-180zM131 152.9v10M165 152.9v47M226 152.9v47M107 162.9h180M165 172.9h122M226 189.9h61M236 189.9v10M272 189.9v10" fill="none" stroke="#000" stroke-width=".25"/>
<!-- layer: FD_Dimensions -->
<g fill="none" stroke="#000" stroke-width=".21">
<path d="M36.9 19.8v38.8M87.3 19.8v38.8M40.3 21.9h43.5M120 32.3h9.9M127.8 35.8v52.2M205.1 27.7h29M207.2 31.2v16.1M205.1 50.8h16.5M217.1 52.9v9.9M268.3 52.9v9.9M174.4 72.2h28.4M176.5 75.7v54.1"/>
<path d="M220.6 60.7h44.2M237.1 72.2h40.4M275.4 75.7v54.2M26.6 88.1v18.1M104.4 83.8v20.2M113.3 91.5h16.6M117.9 84.8v19.2M24.5 119.5h9.9M24.5 106.2h9.9M26.6 109.7v6.3M107.8 101.9h6.6M117.9 101.9h18.3"/>
<path d="M36.5 121.6v9.8M40 129.3h44.2M87.7 121.6v9.8M174.4 133.3h21.4M237 133.4h40.5M27.6 159.1h21.2M29.7 147v8.6M29.7 159.1v3.3M72 158.1v3.5M89.1 159.1h10M97 152.1v3.5M97 159.1v9.5"/>
<path d="M27.6 162.4h13.1M29.7 165.9v3.5M35.3 179.4h16M42.8 170.7v5.5M44.9 165.1h29.2M44.9 168.6h29.2M46.2 174.1h14.4M64.1 170.7v5.5M72 165.1v3.5M72 172.1v15.4M89.1 168.6h10M97 172.1v17.8"/>
<path d="M35.3 189.2h18.5M37.4 182.9v2.8"/>
</g>
<g fill="#000" stroke="#000" stroke-width=".21">
<path d="M36.9 21.9l3.4-.6v1.2zM83.8 21.3l3.5 .6-3.5 .6zM127.8 32.3l.6 3.5h-1.2zM207.2 27.7l.6 3.5h-1.2zM206.6 47.3h1.2l-.6 3.5zM176.5 72.2l.6 3.5h-1.2zM217.1 60.7l3.5-.6v1.2zM264.8 60.1l3.5 .6-3.5 .6zM275.4 72.2l.6 3.5h-1.2zM127.2 88h1.2l-.6 3.5zM26 116h1.2l-.6 3.5zM26.6 106.2l.6 3.5h-1.2z"/>
<path d="M104.4 101.9l3.4-.6v1.1zM114.4 101.3l3.5 .6-3.5 .5zM36.5 129.3l3.5-.6v1.2zM84.2 128.7l3.5 .6-3.5 .6zM175.9 129.8h1.2l-.6 3.5zM274.8 129.9h1.2l-.6 3.5zM29.1 155.6h1.1l-.5 3.5zM96.4 155.6h1.2l-.6 3.5zM29.7 162.4l.5 3.5h-1.1zM42.8 174.1l3.4-.6v1.2zM60.6 173.5l3.5 .6-3.5 .6zM71.4 161.6h1.1l-.5 3.5z"/>
<path d="M72 168.6l.5 3.5h-1.1zM97 168.6l.6 3.5h-1.2zM36.8 185.7h1.2l-.6 3.5zM37.4 179.4l.6 3.5h-1.2z"/>
</g>
<!-- layer: Leaders -->
<path d="M218.7 72.8l2.5 2.5-3.2-1.6zM83.5 91.2l2.3 2.7-1 .6zM66.1 158.3l.7 .9-3 1.9z" fill="#000" stroke="#000" stroke-width=".21"/>
<path d="M163.5 57.7h33l21.8 15.6M85.3 94.2l13.8 22.3h47.7M106.8 150.3h-30.5l-9.9 8.5" fill="none" stroke="#000" stroke-width=".21"/>
<g font-size="7">
<text x="166" y="183.4">Linefollower 4.0</text>
<text x="254.5" y="185.2">1</text>
</g>
<g font-size="4.9">
<text x="54.4" y="20.4">151.45</text>
<text x="205.7" y="44" transform="rotate(-90 205.7 44)">69.5</text>
<text x="163.2" y="56.8">Base platform</text>
<text x="235.1" y="59.2">153.69</text>
<text x="126.3" y="69.5" transform="rotate(-90 126.3 69.5)">177.69</text>
<text x="25.1" y="101.5" transform="rotate(-90 25.1 101.5)">39.78</text>
<text x="122.8" y="100.4">40.78</text>
<text x="175" y="105.7" transform="rotate(-90 175 105.7)">183.27</text>
<text x="273.9" y="113.5" transform="rotate(-90 273.9 113.5)">183.61</text>
<text x="102.4" y="115.5">Top waterproof case</text>
<text x="54.5" y="127.9">153.69</text>
<text x="79.4" y="149.6">Motor mount</text>
<text x="28.2" y="150.9" transform="rotate(-90 28.2 150.9)">5</text>
<text x="166" y="161.4">Jakub Lukšík</text>
<text x="200.5" y="161.4">03.11.2026</text>
<text x="227" y="161.4">Jakub Lukšík</text>
<text x="50.7" y="172.6">32</text>
<text x="166" y="171.4">PDF</text>
<text x="36" y="189.2" transform="rotate(-90 36 189.2)">14.7</text>
<text x="70.5" y="186.3" transform="rotate(-90 70.5 186.3)">5.25</text>
<text x="95.5" y="189" transform="rotate(-90 95.5 189)">14.25</text>
<text x="228" y="198.6">V1</text>
<text x="276.1" y="198.6">1/1</text>
</g>
<g font-size="2.5">
<text x="108" y="155.7">Dept.</text>
<text x="132" y="155.7">Technical reference</text>
<text x="166" y="155.7">Created by</text>
<text x="227" y="155.7">Approved by</text>
<text x="166" y="165.7">Document type</text>
<text x="227" y="165.7">Document status</text>
<text x="166" y="175.7">Title</text>
<text x="227" y="175.7">DWG No.</text>
<text x="227" y="192.7">Rev.</text>
<text x="237" y="192.7">Date of issue</text>
<text x="273" y="192.7">Sheet</text>
</g>
</svg>
